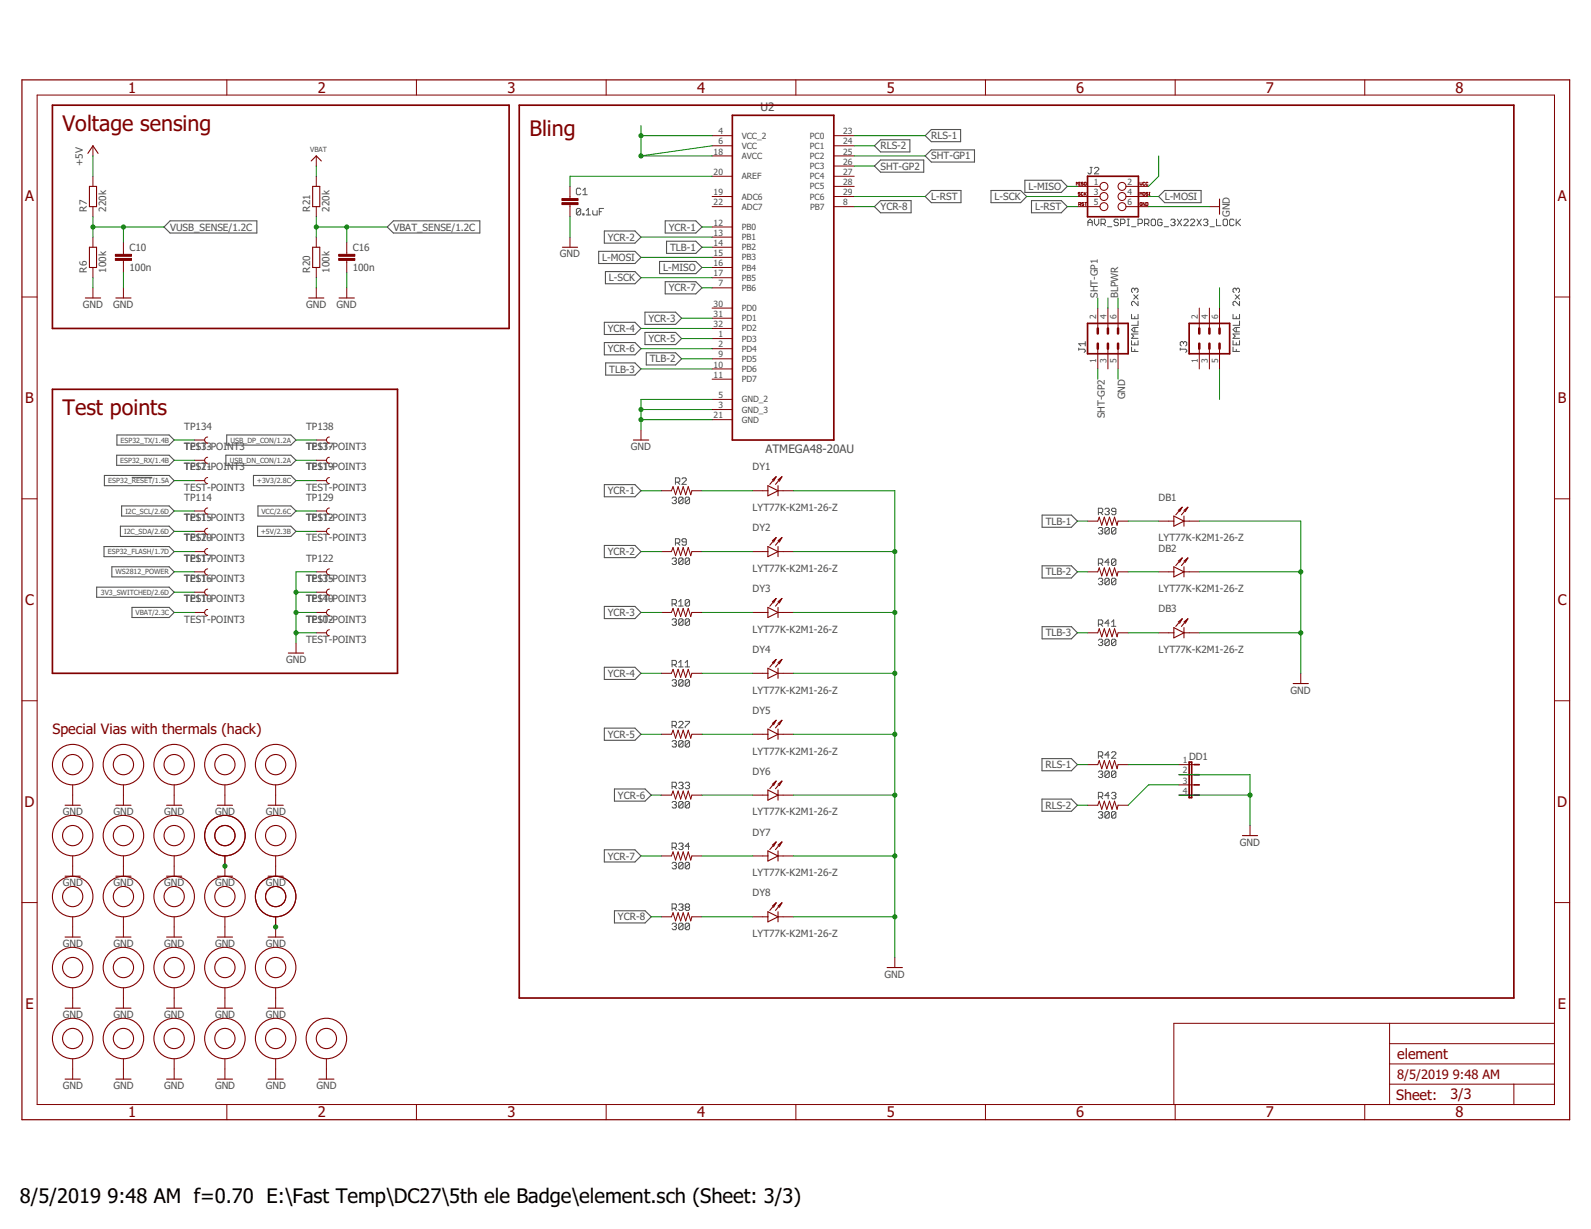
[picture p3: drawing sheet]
<svg xmlns="http://www.w3.org/2000/svg" width="279mm" height="216mm" viewBox="0 0 279 216" stroke-linecap="round" stroke-linejoin="round" font-family="sans-serif">
<g fill="none" stroke="#505050" stroke-width=".18">
<path d="M102 33.3l-.2-.2h-.4l-.2 .2v.7l.2 .2h.4l.2-.2M102 36.8l-.2-.2h-.4l-.2 .2v.8M102 36.8v.8l-.2 .2h-.4l-.2-.2M102 36.8l-.8 .8M102.4 37.6h.2v.2h-.2zM102.4 34.2h.7M102.4 33.4l.3-.3v1.1M103 37.8h.7M103 37l.3-.4v1.2M104.1 37v.6l.2 .2h.6v-.8M105.2 37.2h.4M106 36.6h-.8v1.2"/>
<path d="M191.1 39.6v-.7l.3-.4 .4 .4v.7M191.1 39.1h.7M191.4 29.4h.4M191.6 29.4v1l-.2 .1-.3-.1M192.2 38.5v.8l.4 .3 .4-.3v-.8M192.2 29.6l.2-.2h.4l.2 .2v.2l-.8 .7h.8M193.4 39.3h.5l.2-.2v-.4l-.2-.2h-.5v1.1M193.7 39.3l.4 .3M194.5 39.8h.8M196.4 38.7l-.2-.2h-.4l-.2 .4 .2 .2h.4l.2 .4-.2 .1h-.4l-.2-.1M196.8 39.3h.6l.1-.2v-.4l-.1-.2h-.6v1.1M198 38.5h.3"/>
<path d="M198 39.6h.3M198.1 38.5v1.1M198.7 39.8h.8M199.9 39.3h.5l.2-.2v-.4l-.2-.2h-.5v1.1M201 39.3h.6l.2-.2v-.4l-.2-.2h-.6v1.1M201.4 39.3l.4 .3M202.4 38.5h.3l.2 .2v.8l-.2 .1h-.3l-.2-.1v-.8zM204.1 38.7l-.2-.2h-.4l-.2 .2v.8l.2 .1h.4l.2-.1v-.4h-.4M204.4 39.8h.8M205.6 38.7l.2-.2h.4l.2 .2-.2 .4M206 39.1h.2M206.2 39.1l.2 .2-.2 .3h-.4l-.2-.1"/>
<path d="M206.8 38.5l.7 1.1M207.5 38.5l-.7 1.1M207.9 38.7l.2-.2h.4l.2 .2v.2l-.8 .7h.8M209 38.7l.2-.2h.4l.2 .2v.2l-.8 .7h.8M210.2 38.5l.8 1.1M211 38.5l-.8 1.1M211.3 38.7l.2-.2h.4l.2 .2-.2 .4M211.7 39.1h.2M211.9 39.1l.2 .2-.2 .3h-.4l-.2-.1M212.5 39.8h.8M213.6 38.5v1.1h.8M215 38.5h.4l.2 .2v.8l-.2 .1h-.4l-.2-.1v-.8z"/>
<path d="M216.7 38.7l-.2-.2h-.4l-.2 .2v.8l.2 .1h.4l.2-.1M217.1 38.5v1.1M217.3 39.1l.5 .5M217.8 38.5l-.7 .8M198.7 55.2v.8h1.2v-.8M198.7 59.8v.8h1.2v-.8M199.1 51.8l.8 .8M199.3 50.8l.2-.2 .4 .2v.4l-.2 .2M199.3 50.8l-.2-.2-.4 .2v.4l.2 .2M199.3 50.8v.2M199.3 55.6v.4M199.3 57.5v.8"/>
<path d="M199.9 52.9v.8l-.8-.8-.4 .2v.4l.2 .2M199.9 56.4v.7h-1.2M199.9 58.7h-1.2l.4 .4-.4 .3h1.2M199.9 57.5h-.8l-.4 .4 .4 .4h.8M199.9 51.8l-.8 .8M216.5 59.8v.8h1.2v-.8M216.5 55.2v.8h1.2v-.8M216.9 51.8l.8 .8M217.1 50.8v.2M217.1 55.6v.4M217.1 57.5v.8M217.1 50.8l-.2-.2-.4 .2v.4l.2 .2"/>
<path d="M217.1 50.8l.2-.2 .4 .2v.4l-.2 .2M217.7 52.9v.8l-.8-.8-.4 .2v.4l.2 .2M217.7 58.7h-1.2l.4 .4-.4 .3h1.2M217.7 57.5h-.8l-.4 .4 .4 .4h.8M217.7 56.4v.7h-1.2M217.7 51.8l-.8 .8M189.4 61.3h1l.2 .2-.2 .4M189.4 61.2v.3M190.6 60v.8M190.6 60.4h-1.2l.4 .4M198.7 61v.7h1.2M199.3 60.2v.4"/>
<path d="M199.3 61.4v.3M207.3 61.3h.9l.2 .2-.2 .4M207.3 61.2v.3M207.8 60.2l-.2-.2-.3 .2v.4l.2 .2M207.8 60.2l.2-.2 .4 .2v.4l-.2 .2M207.8 60.2v.2M216.5 61v.7h1.2M217.1 60.2v.4M217.1 61.4v.3M23.1 83.9h3.6M118 87.5l.2-.2h.4l.2 .2-.2 .4M118 98.2l.2-.2h.4l.2 .2-.2 .4"/>
<path d="M118.4 87.9h.2M118.4 98.6h.2M118.6 87.9l.2 .2-.2 .4h-.4l-.2-.2M118.6 98.6l.2 .2-.2 .4h-.4l-.2-.2M118.6 84.7h.6l.2-.2v-.4l-.2-.2h-.6v1.2M118.6 95.4h.6l.2-.2v-.4l-.2-.2h-.6v1.2M119 84.7l.4 .4M119 95.4l.4 .4M119.8 84.1l.2-.2h.3l.2 .2v.2l-.7 .8h.7M120 87.5l-.2-.2h-.4l-.2 .2v.8M120 87.5v.8l-.2 .2h-.4l-.2-.2M120 98.2l-.2-.2h-.4l-.2 .2v.8"/>
<path d="M120 98.2v.8l-.2 .2h-.4l-.2-.2M120 87.5l-.8 .8M120 98.2l-.8 .8M120.5 95.2h-.5l-.2-.2 .2-.4h.3l.2 .2v.8l-.2 .2h-.3l-.2-.2M121.1 87.5l-.2-.2h-.4l-.2 .2v.8M121.1 87.5v.8l-.2 .2h-.4l-.2-.2M121.1 98.2l-.2-.2h-.4l-.2 .2v.8M121.1 98.2v.8l-.2 .2h-.4l-.2-.2M121.1 87.5l-.8 .8M121.1 98.2l-.8 .8M192.9 92.9l.2-.2h.4l.2 .2-.2 .3M192.9 90h.6l.2-.1v-.4l-.2-.2h-.6v1.1"/>
<path d="M192.9 99h.6l.2-.2v-.4l-.2-.2h-.6v1.1M193.3 93.2h.2M193.3 90l.4 .4M193.3 99l.4 .3M193.5 93.2l.2 .2-.2 .4h-.4l-.2-.2M194 89.5l.2-.2h.4l.2 .2-.2 .4M194.4 89.9h.2M194.6 89.9l.2 .1-.2 .4h-.4l-.2-.2M194.8 92.9l-.2-.2h-.4l-.2 .2v.7M194.8 92.9v.7l-.2 .2h-.4l-.2-.2M194.8 92.9l-.8 .7M194.8 98.8h-.8l.6-.6v1.1"/>
<path d="M196 92.9l-.2-.2h-.4l-.2 .2v.7M196 92.9v.7l-.2 .2h-.4l-.2-.2M196 89.9h-.6l-.2-.2 .2-.4h.4l.2 .2v.7l-.2 .2h-.4l-.2-.2M196 98.4l-.2-.2h-.4l-.2 .2v.7M196 98.4v.7l-.2 .2h-.4l-.2-.2M196 92.9l-.8 .7M196 98.4l-.8 .7M118 106.1h.6l.2-.2v-.4l-.2-.2h-.6v1.2M118 108.9l.2-.2h.4l.2 .2-.2 .4M118 116.8h.6l.2-.2v-.4l-.2-.2h-.6v1.2M118 119.6l.2-.2h.4l.2 .2-.2 .4M118.4 109.3h.2"/>
<path d="M118.4 120h.2M118.4 106.1l.4 .4M118.4 116.8l.4 .4M118.6 109.3l.2 .2-.2 .4h-.4l-.2-.2M118.6 120l.2 .2-.2 .3h-.4l-.2-.1M119.2 105.7l.4-.4v1.2M119.2 116.4l.4-.4v1.2M119.2 106.5h.8M119.2 117.2h.8M120 108.9l-.2-.2h-.4l-.2 .2v.8M120 119.6l-.2-.2h-.4l-.2 .2v.8M120 108.9v.8l-.2 .2h-.4l-.2-.2"/>
<path d="M120 119.6v.8l-.2 .1h-.4l-.2-.1M120 108.9l-.8 .8M120 119.6l-.8 .8M120.3 117.2h.8M120.3 116.4l.4-.4v1.2M121.1 105.5l-.2-.2h-.4l-.2 .2v.8M121.1 108.9l-.2-.2h-.4l-.2 .2v.8M121.1 119.6l-.2-.2h-.4l-.2 .2v.8M121.1 105.5v.8l-.2 .2h-.4l-.2-.2M121.1 108.9v.8l-.2 .2h-.4l-.2-.2M121.1 119.6v.8l-.2 .1h-.4l-.2-.1M121.1 108.9l-.8 .8"/>
<path d="M121.1 119.6l-.8 .8M121.1 105.5l-.8 .8M192.9 101.8l.2-.2h.4l.2 .2-.2 .4M192.9 109.7h.6l.2-.2v-.4l-.2-.2h-.6v1.1M192.9 112.5l.2-.2h.4l.2 .2v.2l-.2 .1M193.3 102.2h.2M193.3 112.8h.2M193.3 109.7l.4 .3M193.5 102.2l.2 .1-.2 .4h-.4l-.2-.2M193.5 112.8l.2 .2-.2 .4h-.4l-.2-.2M194.8 101.8l-.2-.2h-.4l-.2 .2v.7M194.8 112.5l-.2-.2h-.4l-.2 .2v.7"/>
<path d="M194.8 101.8v.7l-.2 .2h-.4l-.2-.2M194.8 112.5v.7l-.2 .2h-.4l-.2-.2M194.8 101.8l-.8 .7M194.8 112.5l-.8 .7M194.8 109.5h-.8l.6-.6v1.1M195.2 109.3l.4-.4v1.1M195.2 110h.8M196 101.8l-.2-.2h-.4l-.2 .2v.7M196 112.5l-.2-.2h-.4l-.2 .2v.7M196 101.8v.7l-.2 .2h-.4l-.2-.2M196 112.5v.7l-.2 .2h-.4l-.2-.2M196 101.8l-.8 .7"/>
<path d="M196 112.5l-.8 .7M118 127.5h.6l.2-.2v-.4l-.2-.2h-.6v1.1M118 130.3l.2-.2h.4l.2 .2-.2 .4M118 138.2h.6l.2-.2v-.4l-.2-.2h-.6v1.2M118.4 130.7h.2M118.4 127.5l.4 .3M118.4 138.2l.4 .4M118.6 130.7l.2 .2-.2 .3h-.4l-.2-.2M119.2 126.9l.2-.2h.4l.2 .2v.2l-.8 .7h.8M119.2 137.6l.2-.2h.4l.2 .2-.2 .4M119.6 138h.2M119.8 138l.2 .2-.2 .4h-.4l-.2-.2"/>
<path d="M120 130.3l-.2-.2h-.4l-.2 .2v.7M120 130.3v.7l-.2 .2h-.4l-.2-.2M120 130.3l-.8 .7M120.3 126.7h.8v.2l-.8 .8v.1M120.3 137.6l.2-.2h.4l.2 .2-.2 .4M120.7 138h.2M120.9 138l.2 .2-.2 .4h-.4l-.2-.2M121.1 130.3l-.2-.2h-.4l-.2 .2v.7M121.1 130.3v.7l-.2 .2h-.4l-.2-.2M121.1 130.3l-.8 .7M192.9 132.8h.6l.2-.2v-.4l-.2-.1h-.6v1.1M192.9 135.6l.2-.2h.4l.2 .2-.2 .4"/>
<path d="M192.9 140h.6l.2-.2v-.4l-.2-.2h-.6v1.1M193.3 136h.2M193.3 132.8l.4 .4M193.3 140l.4 .3M193.5 136l.2 .2-.2 .4h-.4l-.2-.2M194.8 135.6l-.2-.2h-.4l-.2 .2v.8M194.8 135.6v.8l-.2 .2h-.4l-.2-.2M194.8 135.6l-.8 .8M194.8 132.6h-.8l.6-.5v1.1M194.8 139.8h-.8l.6-.6v1.1M195.2 132.2l.2-.1h.4l.2 .1v.2l-.8 .8h.8M195.2 139.4l.2-.2h.4l.2 .2-.2 .4"/>
<path d="M195.6 139.8h.2M195.8 139.8l.2 .2-.2 .3h-.4l-.2-.2M196 135.6l-.2-.2h-.4l-.2 .2v.8M196 135.6v.8l-.2 .2h-.4l-.2-.2M196 135.6l-.8 .8M118 141l.2-.2h.4l.2 .2-.2 .4M118 148.9h.6l.2-.2v-.4l-.2-.2h-.6v1.1M118 151.7l.2-.2h.4l.2 .2-.2 .4M118 159.6h.6l.2-.2v-.4l-.2-.2h-.6v1.1M118.4 141.4h.2M118.4 152.1h.2M118.4 148.9l.4 .3"/>
<path d="M118.4 159.6l.4 .3M118.6 141.4l.2 .2-.2 .3h-.4l-.2-.1M118.6 152.1l.2 .2-.2 .3h-.4l-.2-.2M119.2 148.3l.2-.2h.4l.2 .2-.2 .4M119.2 159l.2-.2h.4l.2 .2-.2 .4M119.6 148.7h.2M119.6 159.4h.2M119.8 148.7l.2 .2-.2 .3h-.4l-.2-.1M119.8 159.4l.2 .2-.2 .3h-.4l-.2-.2M120 141l-.2-.2h-.4l-.2 .2v.8M120 151.7l-.2-.2h-.4l-.2 .2v.7M120 141v.8l-.2 .1h-.4l-.2-.1"/>
<path d="M120 151.7v.7l-.2 .2h-.4l-.2-.2M120 141l-.8 .8M120 151.7l-.8 .7M120.5 159.4l-.2-.2 .2-.4h.4l.2 .2-.2 .4M120.5 159.4l-.2 .2 .2 .3h.4l.2-.2-.2-.3M120.5 159.4h.4M121.1 141l-.2-.2h-.4l-.2 .2v.8M121.1 151.7l-.2-.2h-.4l-.2 .2v.7M121.1 141v.8l-.2 .1h-.4l-.2-.1M121.1 151.7v.7l-.2 .2h-.4l-.2-.2M121.1 141l-.8 .8M121.1 151.7l-.8 .7"/>
<path d="M121.1 148.7h-.8l.6-.6v1.1M192.9 142.8l.2-.2h.4l.2 .2-.2 .4M193.3 143.2h.2M193.5 143.2l.2 .1-.2 .4h-.4l-.2-.2M194.8 142.8l-.2-.2h-.4l-.2 .2v.7M194.8 142.8v.7l-.2 .2h-.4l-.2-.2M194.8 142.8l-.8 .7M196 142.8l-.2-.2h-.4l-.2 .2v.7M196 142.8v.7l-.2 .2h-.4l-.2-.2M196 142.8l-.8 .7M118 162.4l.2-.2h.4l.2 .2-.2 .4M118.4 162.8h.2"/>
<path d="M118.6 162.8l.2 .1-.2 .4h-.4l-.2-.2M120 162.4l-.2-.2h-.4l-.2 .2v.7M120 162.4v.7l-.2 .2h-.4l-.2-.2M120 162.4l-.8 .7M121.1 162.4l-.2-.2h-.4l-.2 .2v.7M121.1 162.4v.7l-.2 .2h-.4l-.2-.2M121.1 162.4l-.8 .7"/>
</g>
<g fill="none" stroke="#505050" stroke-width=".19">
<path d="M29.9 38.8h15.2v2.1h-15.2l-1.1-1zM69.1 38.8h15.2v2.1h-15.2l-1.1-1zM116.8 38.8h5.4l1.1 1.1-1.1 1h-5.4zM153.6 36.3l1-1.1h5.4v2.2h-5.4zM153.6 25.6l1-1h5.2v2.1h-5.2zM153.6 29.2l1-1.1h7.6v2.1h-7.6zM162.5 34.5l1.1-1h5.2v2.1h-5.2zM162.5 23.8l1.1-1h5.1v2.1h-5.1zM162.5 27.4l1.1-1.1h7.5v2.2h-7.5zM174 33.5h5.2l1.1 1-1.1 1.1h-5.2zM180 31.7h6.4l1 1-1 1.1h-6.4zM181.1 35.2h5.3l1 1.1-1 1.1h-5.3z"/>
<path d="M203.5 34.5l1-1h6.4v2.1h-6.4zM105.1 44.2h6.4l1.1 1-1.1 1.1h-6.4zM106.1 40.6h5.4l1.1 1.1-1.1 1h-5.4zM106.1 56.6h5.4l1.1 1.1-1.1 1.1h-5.4zM106.3 47.7h5.2l1.1 1.1-1.1 1h-5.2zM113.3 58.4h5.3l1.1 1.1-1.1 1h-5.3zM113.3 54.8h5.3l1.1 1.1-1.1 1.1h-5.3zM115.8 45.9h6.4l1.1 1.1-1.1 1.1h-6.4zM116.8 49.5h5.4l1.1 1.1-1.1 1h-5.4zM117.1 42.4h5.1l1.1 1-1.1 1.1h-5.1zM20.5 80h9.2l.9 .9-.9 .8h-9.2zM20.5 76.4h9.2l.9 .9-.9 .9h-9.2z"/>
<path d="M39.7 80h11.4l.9 .9-.9 .8h-11.4zM39.8 76.4h11.3l.9 .9-.9 .9h-11.3zM106.1 60.2h5.4l1.1 1.1-1.1 1h-5.4zM106.4 63.8h5.1l1.1 1-1.1 1.1h-5.1zM113.5 62h5.1l1.1 1-1.1 1.1h-5.1zM18.3 96h11.4l.9 .9-.9 .9h-11.4zM18.3 83.5h11.4l.9 .9-.9 .9h-11.4zM19.6 99.6h10.1l.9 .9-.9 .8h-10.1zM21.1 92.4h8.6l.9 .9-.9 .9h-8.6zM21.4 88.9h8.3l.9 .9-.9 .9h-8.3zM44.5 83.5h6.6l.9 .9-.9 .9h-6.6zM45.2 92.4h5.9l.9 .9-.9 .9h-5.9z"/>
<path d="M45.3 88.9h5.8l.9 .9-.9 .9h-5.8zM106.1 85.1h5.4l1.1 1.1-1.1 1.1h-5.4zM106.1 95.8h5.4l1.1 1.1-1.1 1.1h-5.4zM183 90.5h5.2l1 1-1 1.1h-5.2zM183 99.4h5.2l1 1.1-1 1h-5.2zM17 103.1h12.7l.9 .9-.9 .9h-12.7zM23.2 106.7h6.5l.9 .9-.9 .9h-6.5zM106.1 106.5h5.4l1.1 1.1-1.1 1.1h-5.4zM106.1 117.2h5.4l1.1 1.1-1.1 1.1h-5.4zM183 110.1h5.2l1 1.1-1 1h-5.2zM106.1 127.9h5.4l1.1 1.1-1.1 1h-5.4zM107.9 138.6h5.4l1.1 1.1-1.1 1h-5.4z"/>
<path d="M183 133.3h5.2l1 1-1 1.1h-5.2zM106.1 149.3h5.4l1.1 1.1-1.1 1h-5.4zM107.9 160h5.4l1.1 1.1-1.1 1h-5.4zM183 140.4h5.2l1 1.1-1 1h-5.2z"/>
</g>
<path d="M9.2 18.5h80.2v39.2h-80.2zM91.2 18.5h174.7v156.8h-174.7zM128.6 20.3h17.8v57h-17.8zM191 31h8.9v7.1h-8.9zM191 56.8h7.1v5.3h-7.1zM208.8 56.8h7.1v5.3h-7.1zM9.2 68.4h60.6v49.9h-60.6zM208.8 133.9h.5v6.2h-.5zM209.7 137.9h.9M209.7 136.1h.9M209.7 134.3h.9M209.7 139.7h.9" fill="none" stroke="#800000" stroke-width=".3"/>
<g fill="none" stroke="#800000" stroke-width=".18">
<path d="M6.5 16.7h266.5v177.3h-266.5zM39.8 14v2.7M73.1 14v2.7M106.4 14v2.7M139.8 14v2.7M173.1 14v2.7M206.4 14v2.7M239.7 14v2.7M16.3 25.6v1.8M16.3 31v1.7M16.3 36.3v1.8M55.5 27.4v1.8"/>
<path d="M55.5 31v1.7M55.5 36.3v1.8M100.1 32.7v2.2M100.1 35.9v2.2M125.1 23.8h3.5M125.1 25.6h3.5M125.1 27.4h3.5M125.1 31h3.5M125.1 34.5h3.5M125.1 36.3h3.5M125.1 39.9h3.5M146.4 23.8h3.6"/>
<path d="M146.4 25.6h3.6M146.4 27.4h3.6M146.4 31h3.6M146.4 34.5h3.6M146.4 36.3h3.6M146.4 29.2h3.6M146.4 32.7h3.6M189 32.5v-.5l.2 .2 .2-.2v.5M189.2 34.5h4M189.2 36.3h4M189.2 32.7h4M189.4 35.9h.3l.1-.2-.4-.1v.5"/>
<path d="M189.5 32.5h.2M189.5 32h.2M189.6 35.9l.2 .2M189.6 32v.5M189.7 33.9l-.3-.1v.2l.3 .2h-.3M190.2 33.9h-.3l.1 .4 .2-.1M190.2 32.1l-.2-.1-.1 .2 .3 .2h-.3M190.3 35.7h-.3l.3 .2-.1 .2-.2-.1M190.4 32.1h.4l-.1 .4-.3-.1zM190.4 33.8v.5M190.5 35.6h.3M190.5 34.1l.3 .2"/>
<path d="M190.7 35.6v.5M190.8 33.8l-.4 .3M197.7 34.5h4M197.7 36.3h4M197.7 32.7h4M200.2 32v.4l.2 .1 .2-.1v-.4M200.2 34.3v-.5l.2 .2 .2-.2v.5M200.6 35.7h-.4l.1 .4 .3-.1v-.2h-.2M200.8 33.8l.3 .1-.1 .4-.3-.1zM201.1 32.1h-.4l.1 .4 .3-.1M201.1 35.6v.5l-.4-.5v.5M201.3 35.6l.3 .1-.1 .4h-.2z"/>
<path d="M201.6 33.9h-.3l.3 .2-.1 .2-.2-.1M201.6 32.1h-.3v.3h.3M201.8 33.8h.2M201.8 34.3h.2M201.9 33.8v.5M212.4 36.3h1.8M3.9 52.2h2.6M16.3 41.7v1.7M16.3 47v1.8M16.3 50.6v1.7M21.7 42.5v2.2M21.7 45.7v2.2"/>
<path d="M21.7 50.6v1.7M55.5 41.7v1.7M55.5 47v1.8M55.5 50.6v1.7M60.9 42.5v2.2M60.9 45.7v2.2M60.9 50.6v1.7M100.1 41.7v1.7M125.1 41.7h3.5M125.1 43.4h3.5M125.1 45.2h3.5M125.1 47h3.5"/>
<path d="M125.1 48.8h3.5M125.1 50.6h3.5M125.1 54.1h3.5M125.1 55.9h3.5M125.1 57.7h3.5M125.1 59.5h3.5M192.8 54.1v3.6M194.6 54.1v3.6M196.3 54.1v3.6M210.6 54.1v3.6M212.4 54.1v3.6M214.2 54.1v3.6"/>
<path d="M273 52.2h2.7M34.1 77.3h1.8M36.5 76.8a.53 .53 0 0 0-.6 .5 .53 .53 0 0 0 .6 .5M55.5 77.3h1.8M57.8 76.8a.53 .53 0 0 0-.5 .5 .53 .53 0 0 0 .5 .5M112.6 75.5v1.8M125.1 61.3h3.5M125.1 63h3.5M125.1 64.8h3.5M125.1 66.6h3.5M125.1 70.2h3.5M125.1 71.9h3.5"/>
<path d="M125.1 73.7h3.5M192.8 61.3v3.5M194.6 61.3v3.5M196.3 61.3v3.5M210.6 61.3v3.5M212.4 61.3v3.5M214.2 61.3v3.5M3.9 87.6h2.6M34.1 89.8h1.8M34.1 93.3h1.8M34.1 96.9h1.8M34.1 84.4h1.8"/>
<path d="M34.1 80.9h1.8M36.5 89.2a.53 .53 0 0 0-.6 .6 .53 .53 0 0 0 .6 .5M36.5 92.8a.54 .54 0 0 0-.6 .5 .54 .54 0 0 0 .6 .6M36.5 96.4a.53 .53 0 0 0-.6 .5 .53 .53 0 0 0 .6 .5M36.5 83.9a.54 .54 0 0 0-.6 .5 .54 .54 0 0 0 .6 .6M36.5 99.9a.54 .54 0 0 0-.6 .6 .54 .54 0 0 0 .6 .5M36.5 80.3a.53 .53 0 0 0-.6 .6 .53 .53 0 0 0 .6 .5M55.5 89.8h1.8M55.5 93.3h1.8M55.5 84.4h1.8M55.5 80.9h1.8M57.8 83.9a.54 .54 0 0 0-.5 .5 .54 .54 0 0 0 .5 .6"/>
<path d="M57.8 89.2a.53 .53 0 0 0-.5 .6 .53 .53 0 0 0 .5 .5M57.8 92.8a.54 .54 0 0 0-.5 .5 .54 .54 0 0 0 .5 .6M57.8 99.9a.54 .54 0 0 0-.5 .6 .54 .54 0 0 0 .5 .5M57.8 80.3a.53 .53 0 0 0-.5 .6 .53 .53 0 0 0 .5 .5M116.1 96.9h1.8l.3-.7 .4 1.4 .5-1.4 .4 1.4 .5-1.4 .4 1.4 .5-1.4 .4 1.4 .2-.7h1.8M116.1 86.2h1.8l.3-.7 .4 1.4 .5-1.4 .4 1.4 .5-1.4 .4 1.4 .5-1.4 .4 1.4 .2-.7h1.8M132.2 96.9h2.7M132.2 86.2h2.7M136.6 96.9h2.7M136.6 86.2h2.7M191 91.5h1.8l.2-.7 .5 1.5 .4-1.5 .5 1.5 .4-1.5 .5 1.5 .4-1.5 .5 1.5 .1-.8h1.8M203.5 91.5h2.6"/>
<path d="M207.9 91.5h2.7M273 87.6h2.7M34.1 100.5h1.8M34.1 104h1.8M34.1 107.6h1.8M36.5 103.5a.54 .54 0 0 0-.6 .5 .54 .54 0 0 0 .6 .6M36.5 107.1a.53 .53 0 0 0-.6 .5 .53 .53 0 0 0 .6 .5M52 112.9v1.8M55.5 100.5h1.8M55.5 104h1.8M55.5 107.6h1.8M55.5 111.2h1.8"/>
<path d="M57.8 103.5a.54 .54 0 0 0-.5 .5 .54 .54 0 0 0 .5 .6M57.8 107.1a.53 .53 0 0 0-.5 .5 .53 .53 0 0 0 .5 .5M57.8 110.6a.54 .54 0 0 0-.5 .6 .54 .54 0 0 0 .5 .5M116.1 107.6h1.8l.3-.7 .4 1.4 .5-1.4 .4 1.4 .5-1.4 .4 1.4 .5-1.4 .4 1.4 .2-.7h1.8M116.1 118.3h1.8l.3-.7 .4 1.4 .5-1.4 .4 1.4 .5-1.4 .4 1.4 .5-1.4 .4 1.4 .2-.7h1.8M132.2 107.6h2.7M132.2 118.3h2.7M136.6 107.6h2.7M136.6 118.3h2.7M191 100.5h1.8l.2-.7 .5 1.4 .4-1.4 .5 1.4 .4-1.4 .5 1.4 .4-1.4 .5 1.4 .1-.7h1.8M191 111.2h1.8l.2-.8 .5 1.5 .4-1.5 .5 1.5 .4-1.5 .5 1.5 .4-1.5 .5 1.5 .1-.7h1.8M203.5 100.5h2.6"/>
<path d="M203.5 111.2h2.6M207.9 100.5h2.7M207.9 111.2h2.7M228.4 118.3v1.8M3.9 123.1h2.6M12.8 137.9v3.6M21.7 137.9v3.6M30.6 137.9v3.6M39.5 137.9v3.6M48.4 137.9v3.6M116.1 129h1.8l.3-.7 .4 1.4 .5-1.4 .4 1.4 .5-1.4 .4 1.4 .5-1.4 .4 1.4 .2-.7h1.8M116.1 139.7h1.8l.3-.7 .4 1.4 .5-1.4 .4 1.4 .5-1.4 .4 1.4 .5-1.4 .4 1.4 .2-.7h1.8"/>
<path d="M132.2 129h2.7M132.2 139.7h2.7M136.6 129h2.7M136.6 139.7h2.7M191 134.3h1.8l.2-.7 .5 1.4 .4-1.4 .5 1.4 .4-1.4 .5 1.4 .4-1.4 .5 1.4 .1-.7h1.8M207 139.7h2.7M207 137.9h2.7M207 136.1h2.7M207 134.3h2.7M273 123.1h2.7M3.9 158.6h2.6M12.8 150.4v3.5"/>
<path d="M21.7 150.4v3.5M30.6 150.4v3.5M39.5 150.4v3.5M48.4 150.4v3.5M116.1 150.4h1.8l.3-.8 .4 1.5 .5-1.5 .4 1.5 .5-1.5 .4 1.5 .5-1.5 .4 1.5 .2-.7h1.8M132.2 150.4h2.7M136.6 150.4h2.7M191 141.5h1.8l.2-.8 .5 1.5 .4-1.5 .5 1.5 .4-1.5 .5 1.5 .4-1.5 .5 1.5 .1-.7h1.8M219.5 145v1.8M273 158.6h2.7M12.8 161.1v3.5M12.8 173.5v3.6"/>
<path d="M21.7 161.1v3.5M21.7 173.5v3.6M30.6 161.1v3.5M30.6 173.5v3.6M39.5 161.1v3.5M39.5 173.5v3.6M48.4 161.1v3.5M48.4 173.5v3.6M116.1 161.1h1.8l.3-.8 .4 1.5 .5-1.5 .4 1.5 .5-1.5 .4 1.5 .5-1.5 .4 1.5 .2-.7h1.8M132.2 161.1h2.7M136.6 161.1h2.7M157.1 168.2v1.8"/>
<path d="M244 179.8v14.2M273 179.8h-66.9v14.2M12.8 186v3.6M21.7 186v3.6M30.6 186v3.6M39.5 186v3.6M39.8 194v2.7M48.4 186v3.6M57.3 186v3.6M73.1 194v2.7M106.4 194v2.7M139.8 194v2.7"/>
<path d="M173.1 194v2.7M206.4 194v2.7M239.7 194v2.7M244 190.5h29M244 186.9h29M244 183.3h29M265.9 190.5v3.5"/>
<circle cx="193.9" cy="36.3" r=".7"/>
<circle cx="193.9" cy="32.7" r=".7"/>
<circle cx="193.9" cy="34.5" r=".7"/>
<circle cx="197" cy="36.3" r=".7"/>
<circle cx="197" cy="34.5" r=".7"/>
<circle cx="197" cy="32.7" r=".7"/>
</g>
<path d="M3.9 14h271.8v182.7h-271.8z" fill="none" stroke="#800000" stroke-width=".21"/>
<g fill="none" stroke="#800000" stroke-width=".19">
<path d="M15.4 26.9l.9-1.3 .9 1.3M15.7 32.7h1.3v3.6h-1.3zM54.7 28.3l.8-.9 .9 .9M54.9 32.7h1.3v3.6h-1.3zM214.2 35v2.6M15 52.3h2.7M15.7 43.4h1.3v3.6h-1.3zM20.3 52.3h2.7M54.2 52.3h2.7M54.9 43.4h1.3v3.6h-1.3zM59.5 52.3h2.7M98.8 43.4h2.6"/>
<path d="M111.2 77.3h2.7M134.9 85.3l1.7 .9-1.7 .9zM134.9 96l1.7 .9-1.7 .9zM136.3 83.8l-1.1 1.3M136.3 83.8l-.5 .7M136.3 83.8l-.7 .5M136.3 94.4l-1.1 1.4M136.3 94.4l-.5 .8M136.3 94.4l-.7 .6M136.6 85.3v1.8M136.6 96v1.8M137.3 83.8l-1.1 1.3"/>
<path d="M137.3 83.8l-.4 .7M137.3 83.8l-.7 .5M137.3 94.4l-1.1 1.4M137.3 94.4l-.4 .8M137.3 94.4l-.7 .6M206.1 90.7l1.8 .8-1.8 .9zM206.1 99.6l1.8 .9-1.8 .8zM207.6 89.1l-1.1 1.3M207.6 89.1l-.4 .8M207.6 89.1l-.7 .6M207.6 98l-1.1 1.4M207.6 98l-.4 .8"/>
<path d="M207.6 98l-.7 .6M207.9 90.7v1.7M207.9 99.6v1.7M208.6 89.1l-1.1 1.3M208.6 89.1l-.4 .8M208.6 89.1l-.7 .6M208.6 98l-1.1 1.4M208.6 98l-.4 .8M208.6 98l-.7 .6M50.6 114.7h2.7M134.9 106.7l1.7 .9-1.7 .9zM134.9 117.4l1.7 .9-1.7 .9z"/>
<path d="M136.3 105.1l-1.1 1.4M136.3 105.1l-.5 .8M136.3 105.1l-.7 .6M136.3 115.8l-1.1 1.4M136.3 115.8l-.5 .8M136.3 115.8l-.7 .6M136.6 106.7v1.8M136.6 117.4v1.8M137.3 105.1l-1.1 1.4M137.3 105.1l-.4 .8M137.3 105.1l-.7 .6M137.3 115.8l-1.1 1.4"/>
<path d="M137.3 115.8l-.4 .8M137.3 115.8l-.7 .6M206.1 110.3l1.8 .9-1.8 .9zM207.6 108.7l-1.1 1.3M207.6 108.7l-.4 .8M207.6 108.7l-.7 .6M207.9 110.3v1.8M208.6 108.7l-1.1 1.3M208.6 108.7l-.4 .8M208.6 108.7l-.7 .6M134.9 128.1l1.7 .9-1.7 .9zM134.9 138.8l1.7 .9-1.7 .9z"/>
<path d="M136.3 126.5l-1.1 1.4M136.3 126.5l-.5 .8M136.3 126.5l-.7 .6M136.3 137.2l-1.1 1.4M136.3 137.2l-.5 .8M136.3 137.2l-.7 .6M136.6 128.1v1.8M136.6 138.8v1.8M137.3 126.5l-1.1 1.4M137.3 126.5l-.4 .8M137.3 126.5l-.7 .6M137.3 137.2l-1.1 1.4"/>
<path d="M137.3 137.2l-.4 .8M137.3 137.2l-.7 .6M227.1 120.1h2.7M11.4 153.9h2.7M11.4 141.5h2.7M20.3 153.9h2.7M20.3 141.5h2.7M29.3 153.9h2.6M29.3 141.5h2.6M38.2 153.9h2.6M38.2 141.5h2.6M47.1 153.9h2.6"/>
<path d="M47.1 141.5h2.6M134.9 149.5l1.7 .9-1.7 .9zM136.3 147.9l-1.1 1.3M136.3 147.9l-.5 .8M136.3 147.9l-.7 .6M136.3 158.6l-1.1 1.3M136.3 158.6l-.5 .8M136.3 158.6l-.7 .6M136.6 149.5v1.8M137.3 147.9l-1.1 1.3M137.3 147.9l-.4 .8M137.3 147.9l-.7 .6"/>
<path d="M137.3 158.6l-1.1 1.3M137.3 158.6l-.4 .8M137.3 158.6l-.7 .6M218.2 146.8h2.7M11.4 164.6h2.7M11.4 177.1h2.7M20.3 164.6h2.7M20.3 177.1h2.7M29.3 164.6h2.6M29.3 177.1h2.6M38.2 164.6h2.6M38.2 177.1h2.6"/>
<path d="M47.1 164.6h2.6M47.1 177.1h2.6M134.9 160.2l1.7 .9-1.7 .8zM136.6 160.2v1.7M155.8 170h2.7M11.4 189.6h2.7M20.3 189.6h2.7M29.3 189.6h2.6M38.2 189.6h2.6M47.1 189.6h2.6M56 189.6h2.7"/>
<circle cx="12.8" cy="134.3" r="3.6"/>
<circle cx="12.8" cy="134.3" r="1.78"/>
<circle cx="21.7" cy="134.3" r="3.6"/>
<circle cx="21.7" cy="134.3" r="1.78"/>
<circle cx="30.6" cy="134.3" r="3.6"/>
<circle cx="30.6" cy="134.3" r="1.78"/>
<circle cx="39.5" cy="134.3" r="3.6"/>
<circle cx="39.5" cy="134.3" r="1.78"/>
<circle cx="48.4" cy="134.3" r="3.6"/>
<circle cx="48.4" cy="134.3" r="1.78"/>
<circle cx="12.8" cy="146.8" r="3.6"/>
<circle cx="12.8" cy="157.5" r="3.6"/>
<circle cx="12.8" cy="146.8" r="1.78"/>
<circle cx="12.8" cy="157.5" r="1.78"/>
<circle cx="21.7" cy="146.8" r="3.6"/>
<circle cx="21.7" cy="157.5" r="3.6"/>
<circle cx="21.7" cy="146.8" r="1.78"/>
<circle cx="21.7" cy="157.5" r="1.78"/>
<circle cx="30.6" cy="146.8" r="3.6"/>
<circle cx="30.6" cy="157.5" r="3.6"/>
<circle cx="30.6" cy="146.8" r="1.78"/>
<circle cx="30.6" cy="157.5" r="1.78"/>
<circle cx="39.5" cy="146.8" r="3.6"/>
<circle cx="39.5" cy="157.5" r="3.6"/>
<circle cx="39.5" cy="146.8" r="1.78"/>
<circle cx="39.5" cy="157.5" r="1.78"/>
<circle cx="48.4" cy="146.8" r="3.6"/>
<circle cx="48.4" cy="157.5" r="3.6"/>
<circle cx="48.4" cy="146.8" r="1.78"/>
<circle cx="48.4" cy="157.5" r="1.78"/>
<circle cx="12.8" cy="170" r="3.6"/>
<circle cx="12.8" cy="170" r="1.78"/>
<circle cx="21.7" cy="170" r="3.6"/>
<circle cx="21.7" cy="170" r="1.78"/>
<circle cx="30.6" cy="170" r="3.6"/>
<circle cx="30.6" cy="170" r="1.78"/>
<circle cx="39.5" cy="170" r="3.6"/>
<circle cx="39.5" cy="170" r="1.78"/>
<circle cx="48.4" cy="170" r="3.6"/>
<circle cx="48.4" cy="170" r="1.78"/>
<circle cx="12.8" cy="182.4" r="3.6"/>
<circle cx="12.8" cy="182.4" r="1.78"/>
<circle cx="21.7" cy="182.4" r="3.6"/>
<circle cx="21.7" cy="182.4" r="1.78"/>
<circle cx="30.6" cy="182.4" r="3.6"/>
<circle cx="30.6" cy="182.4" r="1.78"/>
<circle cx="39.5" cy="182.4" r="3.6"/>
<circle cx="39.5" cy="182.4" r="1.78"/>
<circle cx="48.4" cy="182.4" r="3.6"/>
<circle cx="48.4" cy="182.4" r="1.78"/>
<circle cx="57.3" cy="182.4" r="3.6"/>
<circle cx="57.3" cy="182.4" r="1.78"/>
</g>
<g fill="#800000" stroke="#800000" stroke-width=".18">
<path d="M59.5 45.4h2.8v.3h-2.8z"/>
<path d="M59.5 44.7h2.8v.3h-2.8z"/>
<path d="M20.3 45.4h2.8v.3h-2.8z"/>
<path d="M20.3 44.7h2.8v.3h-2.8z"/>
<path d="M98.7 35.6h2.8v.3h-2.8z"/>
<path d="M98.7 34.9h2.8v.3h-2.8z"/>
</g>
<path d="M192.8 57.7v.9M194.6 57.7v.9M196.3 57.7v.9M210.6 57.7v.9M212.4 57.7v.9M214.2 57.7v.9M192.8 60.4v.9M194.6 60.4v.9M196.3 60.4v.9M210.6 60.4v.9M212.4 60.4v.9M214.2 60.4v.9" fill="none" stroke="#800000" stroke-width=".44"/>
<g fill="none" stroke="#008000" stroke-width=".18">
<path d="M16.3 27.4v3.6M16.3 38.1v3.6M16.3 39.9h12.5M21.7 39.9v2.6M55.5 29.2v1.8M55.5 38.1v3.6M55.5 39.9h12.5M60.9 39.9v2.6M100.1 38.1v3.6M112.6 22.1v5.3M112.6 23.8h12.5M112.6 27.4h12.5"/>
<path d="M123.3 39.9h1.8M125.1 31h-25v1.7M125.1 25.6l-12.5 1.8M150 36.3h3.6M150 34.5h12.5M150 23.8h12.5M150 25.6h3.6M150 27.4h12.5M150 29.2h3.6M180.3 34.5h8.9M187.4 36.3h1.8M187.4 32.7h1.8"/>
<path d="M201.7 36.3h10.7M201.7 34.5h1.8M203.5 27.4v3.6l-1.8 1.7M16.3 48.8v1.8M21.7 47.9v2.7M55.5 48.8v1.8M60.9 47.9v2.7M112.6 41.7h12.5M112.6 45.2h12.5M112.6 48.8h12.5M112.6 57.7h12.5M119.7 59.5h5.4"/>
<path d="M119.7 55.9h5.4M123.3 43.4h1.8M123.3 47h1.8M123.3 50.6h1.8M192.8 52.3v1.8M194.6 52.3v1.8M196.3 52.3v1.8M214.2 50.6v3.5M30.6 77.3h3.5M52 77.3h3.5M112.6 71.9h12.5M112.6 73.7h12.5"/>
<path d="M112.6 61.3h12.5M112.6 64.8h12.5M119.7 63h5.4M125.1 70.2h-12.5v5.3M192.8 64.8v1.8M196.3 64.8v1.8M214.2 64.8v5.4M30.6 96.9h3.5M30.6 84.4h3.5M30.6 80.9h3.5M30.6 93.3h3.5M30.6 89.8h3.5"/>
<path d="M52 84.4h3.5M52 80.9h3.5M52 93.3h3.5M52 89.8h3.5M112.6 86.2h3.5M112.6 96.9h3.5M123.3 86.2h8.9M123.3 96.9h8.9M139.3 86.2h17.8v82M139.3 96.9h17.8M189.2 91.5h1.8M198.1 91.5h5.4"/>
<path d="M210.6 91.5h17.8v26.8M30.6 100.5h3.5M30.6 104h3.5M30.6 107.6h3.5M52 104h3.5M52 107.6h3.5M52 111.2h3.5M55.5 100.5h-3.5v12.4M112.6 107.6h3.5M112.6 118.3h3.5M123.3 107.6h8.9M123.3 118.3h8.9"/>
<path d="M139.3 107.6h17.8M139.3 118.3h17.8M189.2 100.5h1.8M189.2 111.2h1.8M198.1 100.5h5.4M198.1 111.2h5.4M210.6 100.5h17.8M210.6 111.2h17.8M112.6 129h3.5M114.4 139.7h1.7M123.3 129h8.9M123.3 139.7h8.9"/>
<path d="M139.3 129h17.8M139.3 139.7h17.8M189.2 134.3h1.8M198.1 134.3h8.9M207 139.7h12.5M207 136.1h12.5v8.9M207 137.9h-5.3l-3.6 3.6M112.6 150.4h3.5M123.3 150.4h8.9M139.3 150.4h17.8M189.2 141.5h1.8M114.4 161.1h1.7"/>
<path d="M123.3 161.1h8.9M139.3 161.1h17.8"/>
</g>
<g fill="#008000" stroke="#008000" stroke-width=".18">
<circle cx="52" cy="104" r=".36"/>
<circle cx="52" cy="107.6" r=".36"/>
<circle cx="52" cy="111.2" r=".36"/>
<circle cx="48.4" cy="162.8" r=".36"/>
<circle cx="39.5" cy="152.1" r=".36"/>
<circle cx="112.6" cy="71.9" r=".36"/>
<circle cx="112.6" cy="73.7" r=".36"/>
<circle cx="228.4" cy="100.5" r=".36"/>
<circle cx="228.4" cy="111.2" r=".36"/>
<circle cx="157.1" cy="96.9" r=".36"/>
<circle cx="157.1" cy="107.6" r=".36"/>
<circle cx="157.1" cy="118.3" r=".36"/>
<circle cx="157.1" cy="129" r=".36"/>
<circle cx="157.1" cy="139.7" r=".36"/>
<circle cx="157.1" cy="150.4" r=".36"/>
<circle cx="157.1" cy="161.1" r=".36"/>
<circle cx="219.5" cy="139.7" r=".36"/>
<circle cx="55.5" cy="39.9" r=".36"/>
<circle cx="60.9" cy="39.9" r=".36"/>
<circle cx="16.3" cy="39.9" r=".36"/>
<circle cx="21.7" cy="39.9" r=".36"/>
<circle cx="112.6" cy="23.8" r=".36"/>
<circle cx="112.6" cy="27.4" r=".36"/>
</g>
<g font-size="3.8" fill="#800000">
<text x="11" y="22.9">Voltage sensing</text>
<text x="93" y="23.8">Bling</text>
<text x="11" y="72.8">Test points</text>
</g>
<g font-size="3.5">
<text x="3.5" y="211.4">8/5/2019</text>
<text x="18.9" y="211.4">9:48 AM f=0.70 E:\Fast Temp\DC27\5th ele Badge\element.sch (Sheet: 3/3)</text>
</g>
<g font-size="2.6" fill="#800000">
<text x="22.5" y="16.3">1</text>
<text x="55.8" y="16.3">2</text>
<text x="89.1" y="16.3">3</text>
<text x="122.4" y="16.3">4</text>
<text x="155.7" y="16.3">5</text>
<text x="189" y="16.3">6</text>
<text x="222.3" y="16.3">7</text>
<text x="255.6" y="16.3">8</text>
<text x="4.4" y="35.3">A</text>
<text x="273.6" y="35.3">A</text>
<text x="4.4" y="70.8">B</text>
<text x="273.6" y="70.8">B</text>
<text x="4.4" y="106.3">C</text>
<text x="273.6" y="106.3">C</text>
<text x="4.3" y="141.7">D</text>
<text x="273.5" y="141.7">D</text>
<text x="4.5" y="177.2">E</text>
<text x="273.6" y="177.2">E</text>
<text x="22.5" y="196.3">1</text>
<text x="55.8" y="196.3">2</text>
<text x="89.1" y="196.3">3</text>
<text x="122.4" y="196.3">4</text>
<text x="155.7" y="196.3">5</text>
<text x="189" y="196.3">6</text>
<text x="222.3" y="196.3">7</text>
<text x="255.6" y="196.3">8</text>
</g>
<g font-size="2.5" fill="#800000">
<text x="9.2" y="129">Special Vias with thermals (hack)</text>
<text x="245.4" y="186">element</text>
<text x="245.2" y="193.2">Sheet:</text>
<text x="254.7" y="193.1">3/3</text>
</g>
<g font-size="2.3" fill="#800000">
<text x="245.4" y="189.6">8/5/2019</text>
<text x="255.2" y="189.6">9:48 AM</text>
</g>
<g font-size="2.1" fill="#505050">
<text x="133.5" y="19.5">U2</text>
<text x="134.4" y="79.7">ATMEGA48-20AU</text>
</g>
<g font-size="1.8" fill="#505050">
<text x="14.5" y="29.2" transform="rotate(-90 14.5 29.2)">+5V</text>
<text x="154.6" y="26.2">RLS-2</text>
<text x="154.6" y="29.8">SHT-GP2</text>
<text x="163.5" y="24.5">RLS-1</text>
<text x="163.5" y="28">SHT-GP1</text>
<text x="163.5" y="35.1">L-RST</text>
<text x="174.7" y="35.1">L-SCK</text>
<text x="180.6" y="33.4">L-MISO</text>
<text x="204.5" y="35.1">L-MOSI</text>
<text x="15.3" y="37.2" transform="rotate(-90 15.3 37.2)">R7</text>
<text x="18.6" y="37.2" transform="rotate(-90 18.6 37.2)">220k</text>
<text x="29.9" y="40.5">VUSB_SENSE/1.2C</text>
<text x="54.5" y="37.2" transform="rotate(-90 54.5 37.2)">R21</text>
<text x="57.9" y="37.2" transform="rotate(-90 57.9 37.2)">220k</text>
<text x="69.1" y="40.5">VBAT_SENSE/1.2C</text>
<text x="117.4" y="40.5">YCR-1</text>
<text x="154.6" y="36.9">YCR-8</text>
<text x="181.8" y="36.9">L-RST</text>
<text x="215.9" y="38.1" transform="rotate(-90 215.9 38.1)">GND</text>
<text x="15.3" y="47.9" transform="rotate(-90 15.3 47.9)">R6</text>
<text x="18.6" y="47.9" transform="rotate(-90 18.6 47.9)">100k</text>
<text x="22.7" y="47.6">100n</text>
<text x="22.7" y="44.1">C10</text>
<text x="54.5" y="47.9" transform="rotate(-90 54.5 47.9)">R20</text>
<text x="57.9" y="47.9" transform="rotate(-90 57.9 47.9)">100k</text>
<text x="62" y="47.6">100n</text>
<text x="62" y="44.1">C16</text>
<text x="98.3" y="45.2">GND</text>
<text x="105.8" y="45.8">L-MOSI</text>
<text x="106.7" y="42.3">YCR-2</text>
<text x="116.5" y="47.6">L-MISO</text>
<text x="117.7" y="44.1">TLB-1</text>
<text x="106.9" y="49.4">L-SCK</text>
<text x="117.4" y="51.2">YCR-7</text>
<text x="192.8" y="52.3" transform="rotate(-90 192.8 52.3)">SHT-GP1</text>
<text x="196.3" y="52.3" transform="rotate(-90 196.3 52.3)">BLPWR</text>
<text x="14.5" y="54.1">GND</text>
<text x="19.9" y="54.1">GND</text>
<text x="53.8" y="54.1">GND</text>
<text x="59.1" y="54.1">GND</text>
<text x="106.7" y="58.3">YCR-4</text>
<text x="113.9" y="56.5">YCR-3</text>
<text x="106.7" y="61.9">YCR-6</text>
<text x="107" y="65.4">TLB-3</text>
<text x="113.9" y="60.1">YCR-5</text>
<text x="114.1" y="63.7">TLB-2</text>
<text x="197.6" y="70.1" transform="rotate(-90 197.6 70.1)">GND</text>
<text x="32.4" y="75.5">TP134</text>
<text x="53.8" y="75.5">TP138</text>
<text x="194" y="73.5" transform="rotate(-90 194 73.5)">SHT-GP2</text>
<text x="32.4" y="82.6">TE121</text>
<text x="32.4" y="79.1">TE133</text>
<text x="32.4" y="82.6">TPST-POINT3</text>
<text x="32.4" y="79.1">TPST-POINT3</text>
<text x="53.8" y="82.6">TE119</text>
<text x="53.8" y="79.1">TE137</text>
<text x="53.8" y="82.6">TPST-POINT3</text>
<text x="53.8" y="79.1">TPST-POINT3</text>
<text x="110.8" y="79.1">GND</text>
<text x="132.2" y="82.6">DY1</text>
<text x="32.4" y="86.2">TEST-POINT3</text>
<text x="32.4" y="88">TP114</text>
<text x="53.8" y="86.2">TEST-POINT3</text>
<text x="53.8" y="88">TP129</text>
<text x="106.7" y="86.8">YCR-1</text>
<text x="132.2" y="89.8">LYT77K-K2M1-26-Z</text>
<text x="203.5" y="88">DB1</text>
<text x="32.4" y="91.6">TE115</text>
<text x="32.4" y="95.1">TE120</text>
<text x="32.4" y="91.6">TPST-POINT3</text>
<text x="32.4" y="95.1">TPST-POINT3</text>
<text x="53.8" y="91.6">TE112</text>
<text x="53.8" y="95.1">TEST-POINT3</text>
<text x="53.8" y="91.6">TPST-POINT3</text>
<text x="132.2" y="93.3">DY2</text>
<text x="183.6" y="92.2">TLB-1</text>
<text x="203.5" y="95.1">LYT77K-K2M1-26-Z</text>
<text x="32.4" y="98.7">TE117</text>
<text x="32.4" y="98.7">TPST-POINT3</text>
<text x="53.8" y="98.7">TP122</text>
<text x="106.7" y="97.5">YCR-2</text>
<text x="132.2" y="100.5">LYT77K-K2M1-26-Z</text>
<text x="183.6" y="101.1">TLB-2</text>
<text x="203.5" y="96.9">DB2</text>
<text x="32.4" y="102.2">TE116</text>
<text x="32.4" y="105.8">TE110</text>
<text x="32.4" y="102.2">TPST-POINT3</text>
<text x="32.4" y="105.8">TPST-POINT3</text>
<text x="53.8" y="102.2">TE135</text>
<text x="53.8" y="105.8">TE140</text>
<text x="53.8" y="102.2">TPST-POINT3</text>
<text x="53.8" y="105.8">TPST-POINT3</text>
<text x="132.2" y="104">DY3</text>
<text x="203.5" y="104">LYT77K-K2M1-26-Z</text>
<text x="203.5" y="107.6">DB3</text>
<text x="32.4" y="109.4">TEST-POINT3</text>
<text x="53.8" y="109.4">TE102</text>
<text x="53.8" y="112.9">TEST-POINT3</text>
<text x="53.8" y="109.4">TPST-POINT3</text>
<text x="106.7" y="108.2">YCR-3</text>
<text x="132.2" y="111.2">LYT77K-K2M1-26-Z</text>
<text x="183.6" y="111.8">TLB-3</text>
<text x="50.2" y="116.5">GND</text>
<text x="106.7" y="118.9">YCR-4</text>
<text x="132.2" y="114.7">DY4</text>
<text x="203.5" y="114.7">LYT77K-K2M1-26-Z</text>
<text x="132.2" y="121.9">LYT77K-K2M1-26-Z</text>
<text x="132.2" y="125.4">DY5</text>
<text x="226.6" y="121.9">GND</text>
<text x="106.7" y="129.6">YCR-5</text>
<text x="132.2" y="132.5">LYT77K-K2M1-26-Z</text>
<text x="132.2" y="136.1">DY6</text>
<text x="183.6" y="135">RLS-1</text>
<text x="208.8" y="133.4">DD1</text>
<text x="11" y="143.2">GND</text>
<text x="19.9" y="143.2">GND</text>
<text x="28.9" y="143.2">GND</text>
<text x="37.8" y="143.2">GND</text>
<text x="46.7" y="143.2">GND</text>
<text x="108.5" y="140.3">YCR-6</text>
<text x="132.2" y="143.2">LYT77K-K2M1-26-Z</text>
<text x="183.6" y="142.1">RLS-2</text>
<text x="132.2" y="146.8">DY7</text>
<text x="217.7" y="148.6">GND</text>
<text x="11" y="155.7">GND</text>
<text x="19.9" y="155.7">GND</text>
<text x="28.9" y="155.7">GND</text>
<text x="37.8" y="155.7">GND</text>
<text x="46.7" y="155.7">GND</text>
<text x="106.7" y="151">YCR-7</text>
<text x="132.2" y="153.9">LYT77K-K2M1-26-Z</text>
<text x="108.5" y="161.7">YCR-8</text>
<text x="132.2" y="157.5">DY8</text>
<text x="11" y="166.4">GND</text>
<text x="19.9" y="166.4">GND</text>
<text x="28.9" y="166.4">GND</text>
<text x="37.8" y="166.4">GND</text>
<text x="46.7" y="166.4">GND</text>
<text x="132.2" y="164.6">LYT77K-K2M1-26-Z</text>
<text x="155.4" y="171.8">GND</text>
<text x="11" y="178.9">GND</text>
<text x="19.9" y="178.9">GND</text>
<text x="28.9" y="178.9">GND</text>
<text x="37.8" y="178.9">GND</text>
<text x="46.7" y="178.9">GND</text>
<text x="11" y="191.4">GND</text>
<text x="19.9" y="191.4">GND</text>
<text x="28.9" y="191.4">GND</text>
<text x="37.8" y="191.4">GND</text>
<text x="46.7" y="191.4">GND</text>
<text x="55.6" y="191.4">GND</text>
</g>
<g font-size="1.5" fill="#505050">
<text x="126.2" y="23.6">4</text>
<text x="148.1" y="23.6">23</text>
<text x="125.3" y="27.1">18</text>
<text x="126.2" y="25.4">6</text>
<text x="130.3" y="24.4">VCC_2</text>
<text x="130.3" y="26.1">VCC</text>
<text x="130.3" y="27.9">AVCC</text>
<text x="142.2" y="24.4">PC0</text>
<text x="142.2" y="26.2">PC1</text>
<text x="142.2" y="27.9">PC2</text>
<text x="142.2" y="29.7">PC3</text>
<text x="148.1" y="25.4">24</text>
<text x="148.1" y="27.1">25</text>
<text x="148.1" y="28.9">26</text>
<text x="125.3" y="30.7">20</text>
<text x="125.3" y="34.3">19</text>
<text x="130.3" y="31.5">AREF</text>
<text x="130.3" y="35.1">ADC6</text>
<text x="142.2" y="31.5">PC4</text>
<text x="142.2" y="33.3">PC5</text>
<text x="142.2" y="35.1">PC6</text>
<text x="148.1" y="30.7">27</text>
<text x="148.1" y="32.5">28</text>
<text x="148.1" y="34.3">29</text>
<text x="192.1" y="32.5">1</text>
<text x="192.1" y="34.3">3</text>
<text x="198" y="32.5">2</text>
<text x="198" y="34.3">4</text>
<text x="125.3" y="36.1">22</text>
<text x="125.3" y="39.6">12</text>
<text x="125.3" y="41.4">13</text>
<text x="130.3" y="36.8">ADC7</text>
<text x="130.3" y="40.4">PB0</text>
<text x="142.3" y="36.9">PB7</text>
<text x="148.1" y="36.1">8</text>
<text x="192.1" y="36.1">5</text>
<text x="198" y="36.1">6</text>
<text x="125.3" y="43.2">14</text>
<text x="125.3" y="45">15</text>
<text x="125.3" y="46.7">16</text>
<text x="130.3" y="42.2">PB1</text>
<text x="130.3" y="44">PB2</text>
<text x="130.3" y="45.8">PB3</text>
<text x="130.3" y="47.5">PB4</text>
<text x="125.3" y="48.5">17</text>
<text x="125.3" y="53.9">30</text>
<text x="126.2" y="50.3">7</text>
<text x="130.3" y="49.3">PB5</text>
<text x="130.3" y="51.1">PB6</text>
<text x="125.3" y="55.7">31</text>
<text x="125.3" y="57.4">32</text>
<text x="126.2" y="59.2">1</text>
<text x="130.3" y="54.7">PD0</text>
<text x="130.3" y="56.4">PD1</text>
<text x="130.3" y="58.2">PD2</text>
<text x="192.5" y="56.1" transform="rotate(-90 192.5 56.1)">2</text>
<text x="194.3" y="56.1" transform="rotate(-90 194.3 56.1)">4</text>
<text x="196.1" y="56.1" transform="rotate(-90 196.1 56.1)">6</text>
<text x="210.4" y="56.1" transform="rotate(-90 210.4 56.1)">2</text>
<text x="212.1" y="56.1" transform="rotate(-90 212.1 56.1)">4</text>
<text x="213.9" y="56.1" transform="rotate(-90 213.9 56.1)">6</text>
<text x="125.3" y="64.6">10</text>
<text x="126.2" y="61">2</text>
<text x="126.2" y="62.8">9</text>
<text x="130.3" y="60">PD3</text>
<text x="130.3" y="61.8">PD4</text>
<text x="130.3" y="63.6">PD5</text>
<text x="130.3" y="65.4">PD6</text>
<text x="192.5" y="63.7" transform="rotate(-90 192.5 63.7)">1</text>
<text x="194.3" y="63.7" transform="rotate(-90 194.3 63.7)">3</text>
<text x="196.1" y="63.7" transform="rotate(-90 196.1 63.7)">5</text>
<text x="210.4" y="63.7" transform="rotate(-90 210.4 63.7)">1</text>
<text x="212.1" y="63.7" transform="rotate(-90 212.1 63.7)">3</text>
<text x="213.9" y="63.7" transform="rotate(-90 213.9 63.7)">5</text>
<text x="125.3" y="66.4">11</text>
<text x="126.2" y="69.9">5</text>
<text x="126.2" y="71.7">3</text>
<text x="130.3" y="67.1">PD7</text>
<text x="130.3" y="70.7">GND_2</text>
<text x="125.3" y="73.5">21</text>
<text x="130.3" y="72.5">GND_3</text>
<text x="130.3" y="74.3">GND</text>
<text x="207.7" y="134.1">1</text>
<text x="207.7" y="135.9">2</text>
<text x="207.7" y="137.6">3</text>
<text x="207.7" y="139.4">4</text>
</g>
<g font-size="1.2" fill="#505050">
<text x="54.5" y="26.7">VBAT</text>
<text x="21.2" y="77.7">ESP32_TX/1.4B</text>
<text x="40.5" y="77.7">USB_DP_CON/1.2A</text>
<text x="21.1" y="81.3">ESP32_RX/1.4B</text>
<text x="40.4" y="81.3">USB_DN_CON/1.2A</text>
<text x="19" y="84.9">ESP32_RESET/1.5A</text>
<text x="45.1" y="84.9">+3V3/2.8C</text>
<text x="21.8" y="93.8">I2C_SDA/2.6D</text>
<text x="22" y="90.2">I2C_SCL/2.6D</text>
<text x="45.8" y="93.8">+5V/2.3B</text>
<text x="45.9" y="90.2">VCC/2.6C</text>
<text x="18.9" y="97.3">ESP32_FLASH/1.7D</text>
<text x="20.3" y="100.9">WS2812_POWER</text>
<text x="17.7" y="104.5">3V3_SWITCHED/2.6D</text>
<text x="23.8" y="108">VBAT/2.3C</text>
</g>
</svg>
